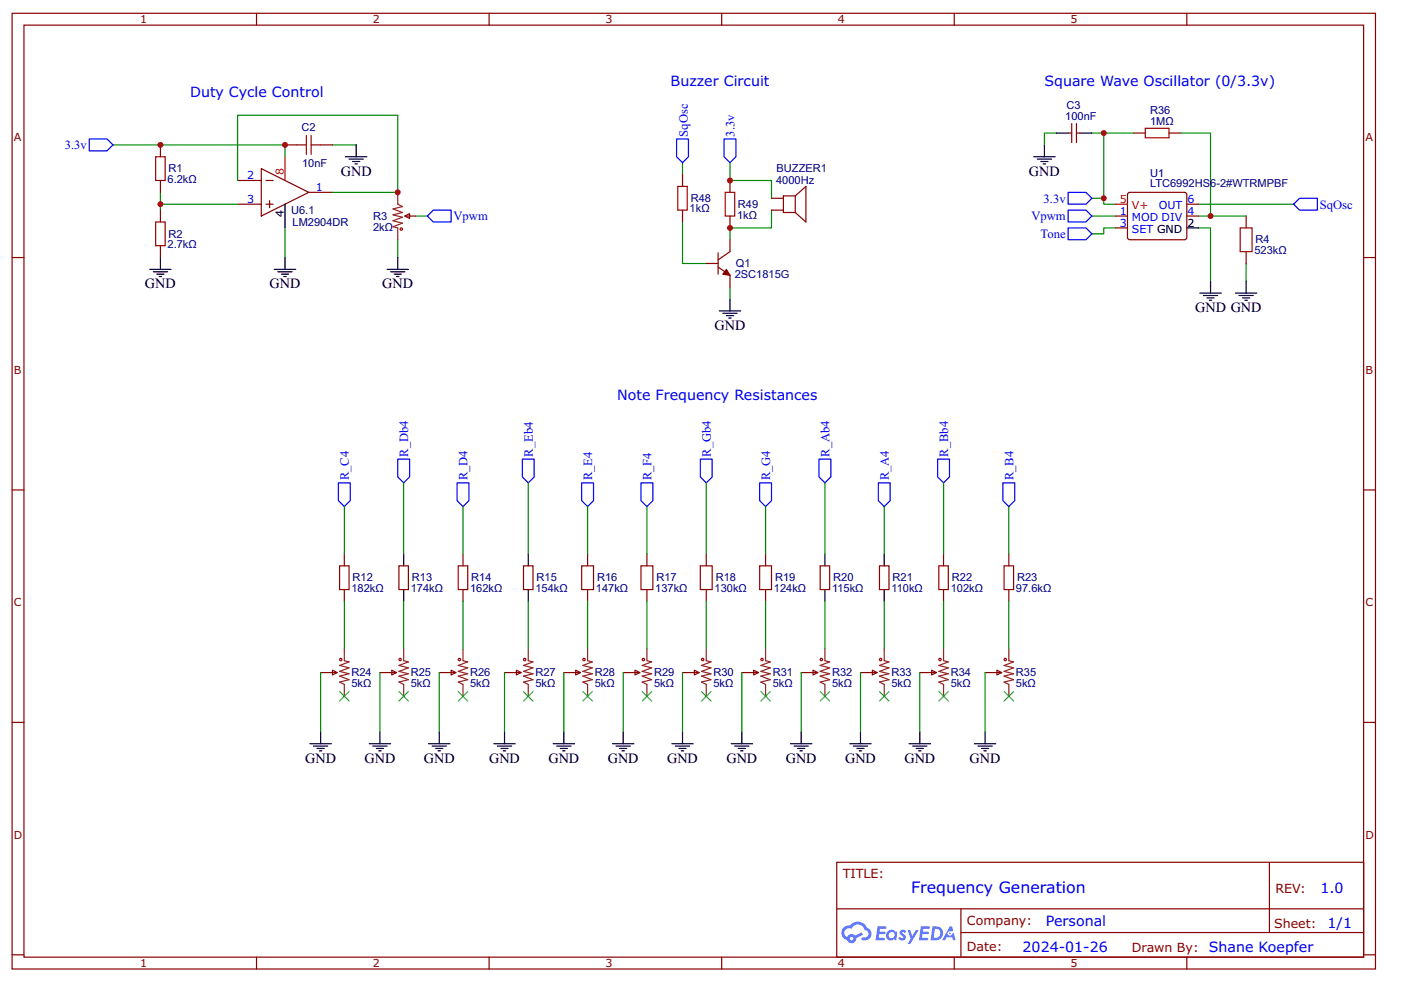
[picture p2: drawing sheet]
<svg xmlns="http://www.w3.org/2000/svg" width="297mm" height="210mm" viewBox="0 0 297 210" stroke-linecap="round" stroke-linejoin="round" font-family="sans-serif">
<g fill="none" stroke="#800" stroke-width=".25">
<path d="M2.6 2.8h289v202.8h-289zM5.1 5.3h284v197.8h-284zM54.4 2.8v2.5M103.7 2.8v2.5M153 2.8v2.5M202.3 2.8v2.5M251.6 2.8v2.5M2.6 54.6h2.5M289.1 54.6h2.5M2.6 104h2.5M289.1 104h2.5M2.6 153.3h2.5"/>
<path d="M289.1 153.3h2.5M177.4 182.9h111.7v20.2h-111.7zM177.4 192.8h111.6M203.7 197.9h85.3M203.7 192.8v10.1M269.1 183v14.9M2.6 202.6h2.5M54.4 203.1v2.5M103.7 203.1v2.5M153 203.1v2.5M202.3 203.1v2.5M251.6 203.1v2.5"/>
<path d="M289.1 202.6h2.5"/>
</g>
<g fill="#58f">
<path d="M190.9 197.4l.5-.2 .4 .1 .3 .3-.2 .4a.33 .33 0 0 0-.3-.3 .33 .33 0 0 0-.3 .2v.1a.85 .85 0 0 1 .7 .6 .85 .85 0 0 1-.3 .9h-.6l-.6-.4 .3-.3 .5 .2 .2-.1v-.1a.87 .87 0 0 1-.6-1.4z"/>
<path d="M192.4 197.3h.6l.4 1.3 .8-1.3h.6l-1.8 3h-.6l.7-1.1z"/>
<path d="M186.1 196.5h1.6l.2 .2-.1 .3-1.2 .1-.1 .6h1l.3 .2-.3 .3h-1.1l-.1 .8h1.2l.1 .2-.1 .3h-1.9z"/>
<path d="M195.2 196.5h1.7l.2 .2-.1 .3-1.2 .1-.1 .6h1l.3 .2-.3 .3h-1.1l-.1 .8h1.2l.1 .2-.1 .3h-1.9z"/>
<path d="M201.4 196.5h.5l.2 .9-.4 .3a.49 .49 0 0 0-.8 .1 .49 .49 0 0 0 .4 .7 .49 .49 0 0 0 .6-.4l.3-.2 .4 1.6h-.5l-.2-.6h-1.2l-.4 .6h-.6z"/>
<path d="M197.7 196.5l-.4 3h.9a1.5 1.5 0 0 0 1.8-1.5 1.5 1.5 0 0 0-1.8-1.5zM198.2 197.1a1.01 1.01 0 0 1 1.2 1.1 1.01 1.01 0 0 1-1.4 .8z"/>
<path d="M188.3 197.5a1.1 1.1 0 0 0-.3 1.6 1.1 1.1 0 0 0 1.6 .2l.4 .2 .2-1.6-.4-.3a1.01 1.01 0 0 0-1.5-.1zM188.3 198.4a.7 .7 0 0 1 1.4 0 .7 .7 0 0 1-1.4 0z"/>
<path d="M178.9 196.8a1.57 1.57 0 0 0 .7 2.7 1.01 1.01 0 0 0 1.2 .6 1.01 1.01 0 0 0 .8-1.1l1.4-.7-.3-.5-1.4 .7a1.02 1.02 0 0 0-1.7 .3 .99 .99 0 0 1-.5-1.4 .99 .99 0 0 1 1.4-.3 1.48 1.48 0 0 1 1.6-.9 1.48 1.48 0 0 1 1.3 1.2 .81 .81 0 0 1 .7 1 .81 .81 0 0 1-1.2 .5l-.3 .1v.3a1.39 1.39 0 0 0 2-.6 1.39 1.39 0 0 0-.8-1.9 2.18 2.18 0 0 0-3.7-.5l-.7 .2zM180.2 199.1a.38 .38 0 0 1 .7 0 .38 .38 0 0 1-.7 0z"/>
<circle cx="201.4" cy="198" r=".19"/>
</g>
<g fill="none" stroke="#800" stroke-width=".25">
<path d="M34 30.7v2.6M34 38.3v2.5M50.4 38.3h5M55.4 35.8l10.1 5-10.1 5zM56.4 38.3h1.5M60.4 30.7h2.5M68 30.7h2.5M144.7 37v2.5M154.8 38.3v2.5M226.5 28.2h.7M227.2 26.2v4M228.2 28.2h.8"/>
<path d="M228.2 26.2v4M240.3 28.2h2.5M247.9 28.2h2.5M34 44.6v2.5M34 52.1v2.5M50.4 43.3h5M56.4 43.3h1.5M57.2 42.6v1.5M65.5 40.8h5M85.8 45.8l1-.5v1zM85.8 45.8h2.3M144.7 44.6v2.5"/>
<path d="M149.7 55.9h2.6M152.3 56.7l2.5 1.7v2.5M152.3 53.6v4.6M154.8 45.8v2.6M154.8 50.9v2.5l-2.5 1.7M163.6 42.1h2.5M163.6 44.6h2.5M168.6 41.6l2.3-2.1v7.6l-2.3-2M168.6 41.6v3.5M168.6 41.6h-2.5v3.5h2.5M236.5 45.8h2.5M236.5 48.4h2.5"/>
<path d="M239.1 41.1l.5-.3 11.8 .1 .2 .4v9.3l-.5 .3-11.8-.1-.3-.4zM251.6 43.3h2.5M251.6 45.8h2.5M264.2 45.8v2.6M264.2 53.4v2.5M73 117.5v2.6M98.2 117.5v2.6M124.6 117.5v2.6M137.2 117.5v2.6M149.7 117.5v2.6M162.3 117.5v2.6M200.1 117.5v2.6"/>
<path d="M213.9 117.5v2.6M73 125.1v2.5M84.6 120.1h2v5h-2zM98.2 125.1v2.5M111 120.1h2v5h-2zM124.6 125.1v2.5M137.2 125.1v2.5M149.7 125.1v2.5M162.3 125.1v2.5M173.9 120.1h2v5h-2zM186.5 120.1h2v5h-2zM200.1 125.1v2.5"/>
<path d="M213.9 125.1v2.5M68 142.7h3.5M70.5 142.2l1 .5-1 .5zM80.6 142.7h3.5M83.1 142.2l1 .5-1 .5zM93.1 142.7h3.6M95.6 142.2l1.1 .5-1.1 .5zM107 142.7h3.5M109.5 142.2l1 .5-1 .5zM119.5 142.7h3.6M122.1 142.2l1 .5-1 .5zM132.1 142.7h3.5"/>
<path d="M134.6 142.2l1 .5-1 .5zM144.7 142.7h3.5M147.2 142.2l1 .5-1 .5zM157.3 142.7h3.5M159.8 142.2l1 .5-1 .5zM169.9 142.7h3.5M172.4 142.2l1 .5-1 .5zM182.4 142.7h3.6M185 142.2l1 .5-1 .5zM195 142.7h3.5M197.5 142.2l1 .5-1 .5zM208.9 142.7h3.5"/>
<path d="M211.4 142.2l1 .5-1 .5z"/>
</g>
<g fill="none" stroke="#a00000" stroke-width=".25">
<path d="M33 33.3h2v5h-2zM62.9 30.7h2.1M65 28.7v4.1M66 28.7v4.1M66 30.7h2M143.7 39.5h2v5.1h-2zM242.8 27.2h5.1v2h-5.1zM33 47.1h2v5h-2zM153.8 40.8h2v5h-2zM262.9 48.4h2.6v5h-2.6zM72 120.1h2v5h-2zM97.2 120.1h2v5h-2z"/>
<path d="M123.3 120.1h2.5v5h-2.5zM135.9 120.1h2.5v5h-2.5zM148.5 120.1h2.5v5h-2.5zM161.1 120.1h2.5v5h-2.5zM199 120.1h2.1v5h-2.1zM212.9 120.1h2v5h-2z"/>
<circle cx="85.1" cy="48.6" r=".25"/>
<circle cx="72.3" cy="139.9" r=".25"/>
<circle cx="84.8" cy="139.9" r=".25"/>
<circle cx="97.4" cy="139.9" r=".25"/>
<circle cx="111.2" cy="139.9" r=".25"/>
<circle cx="123.8" cy="139.9" r=".25"/>
<circle cx="136.4" cy="139.9" r=".25"/>
<circle cx="149" cy="139.9" r=".25"/>
<circle cx="161.6" cy="139.9" r=".25"/>
<circle cx="174.1" cy="139.9" r=".25"/>
<circle cx="186.7" cy="139.9" r=".25"/>
<circle cx="199.3" cy="139.9" r=".25"/>
<circle cx="213.1" cy="139.9" r=".25"/>
</g>
<g fill="none" stroke="#8d2323" stroke-width=".25">
<path d="M84.3 40.8v2.5l1 .5-2 .5 2 .8-2 .5 2 .5-2 .7 2 .5-2 .8 1 .3v2.5M73 137.7v2.5l1 .2-2 .8 2 .5-2 .7 2 .5-2 .6 2 .7-2 .5 1 .5v2.5M85.6 137.7v2.5l1 .2-2 .8 2 .5-2 .7 2 .5-2 .6 2 .7-2 .5 1 .5v2.5M98.2 137.7v2.5l1 .2-2 .8 2 .5-2 .7 2 .5-2 .6 2 .7-2 .5 1 .5v2.5M112 137.7v2.5l1 .2-2 .8 2 .5-2 .7 2 .5-2 .6 2 .7-2 .5 1 .5v2.5M124.6 137.7v2.5l1 .2-2 .8 2 .5-2 .7 2 .5-2 .6 2 .7-2 .5 1 .5v2.5M137.2 137.7v2.5l1 .2-2 .8 2 .5-2 .7 2 .5-2 .6 2 .7-2 .5 1 .5v2.5M149.7 137.7v2.5l1 .2-2 .8 2 .5-2 .7 2 .5-2 .6 2 .7-2 .5 1 .5v2.5M162.3 137.7v2.5l1 .2-2 .8 2 .5-2 .7 2 .5-2 .6 2 .7-2 .5 1 .5v2.5M174.9 137.7v2.5l1 .2-2 .8 2 .5-2 .7 2 .5-2 .6 2 .7-2 .5 1 .5v2.5M187.5 137.7v2.5l1 .2-2 .8 2 .5-2 .7 2 .5-2 .6 2 .7-2 .5 1 .5v2.5M200.1 137.7v2.5l1 .2-2.1 .8 2.1 .5-2.1 .7 2.1 .5-2.1 .6 2.1 .7-2.1 .5 1.1 .5v2.5"/>
<path d="M213.9 137.7v2.5l1 .2-2 .8 2 .5-2 .7 2 .5-2 .6 2 .7-2 .5 1 .5v2.5"/>
</g>
<g fill="none" stroke="#00f" stroke-width=".25">
<path d="M18.9 29.5h3.8l1.2 1.2-1.2 1.3h-3.8zM143.4 29.5h2.6v3.8l-1.3 1.2-1.3-1.2zM153.5 29.5h2.5v3.8l-1.2 1.2-1.3-1.2zM91.9 44.6h3.7v2.5h-3.7l-1.3-1.3zM226.5 40.8h3.7l1.3 1.3-1.3 1.2h-3.7zM226.5 48.4h3.7l1.3 1.2-1.3 1.3h-3.7zM226.5 44.6h3.7l1.3 1.2-1.3 1.3h-3.7zM274.3 43.3l1.2-1.2h3.8v2.5h-3.8zM84.3 97.4h2.5v3.8l-1.2 1.2-1.3-1.2zM110.7 97.4h2.6v3.8l-1.3 1.2-1.3-1.2zM148.5 97.4h2.5v3.8l-1.3 1.2-1.2-1.2zM173.6 97.4h2.6v3.8l-1.3 1.2-1.3-1.2z"/>
<path d="M198.8 97.4h2.5v3.8l-1.2 1.2-1.3-1.2zM71.7 102.4h2.6v3.8l-1.3 1.3-1.3-1.3zM96.9 102.4h2.5v3.8l-1.2 1.3-1.3-1.3zM123.3 102.4h2.5v3.8l-1.2 1.3-1.3-1.3zM135.9 102.4h2.5v3.8l-1.2 1.3-1.3-1.3zM161.1 102.4h2.5v3.8l-1.3 1.3-1.2-1.3zM186.2 102.4h2.5v3.8l-1.2 1.3-1.3-1.3zM212.6 102.4h2.5v3.8l-1.2 1.3-1.3-1.3z"/>
</g>
<g fill="none" stroke="#000" stroke-width=".25">
<path d="M73.3 33.3h4.5M74 33.8h3M74.8 34.3h1.5M75.3 34.8h.5M75.5 30.7v2.6M219.2 33.3h4.5M219.9 33.8h3M220.7 34.3h1.5M221.2 34.8h.5M221.4 30.7v2.6M224 28.2h2.5M229 28.2h2.5"/>
<path d="M31.7 57.2h4.6M32.5 57.7h3M33.3 58.2h1.5M33.8 58.7h.5M34 54.6v2.6M58.2 57.2h4.5M58.9 57.7h3M59.7 58.2h1.5M60.2 58.7h.5M60.4 43.3v5.1M60.4 54.6v2.6M82.1 57.2h4.5"/>
<path d="M82.8 57.7h3M83.6 58.2h1.5M84.1 58.7h.5M84.3 54.6v2.6M251.6 48.4h2.5M256.7 59.7v2.5M264.2 59.7v2.5M152.5 66h4.5M153.3 66.5h3M154 67h1.5M154.5 67.5h.5M154.8 63.4v2.6"/>
<path d="M254.4 62.2h4.5M255.1 62.7h3.1M255.9 63.2h1.5M256.4 63.7h.5M261.9 62.2h4.6M262.7 62.7h3M263.5 63.2h1.5M264 63.7h.5M85.6 117.5v2.6M112 117.5v2.6M174.9 117.5v2.6M187.5 117.5v2.6"/>
<path d="M85.6 125.1v2.5M112 125.1v2.5M174.9 125.1v2.5M187.5 125.1v2.5M65.7 157.8h4.5M66.5 158.3h3M67.2 158.8h1.5M67.7 159.3h.5M68 155.3v2.5M78.3 157.8h4.5M79 158.3h3.1M79.8 158.8h1.5"/>
<path d="M80.3 159.3h.5M80.6 155.3v2.5M90.9 157.8h4.5M91.6 158.3h3M92.4 158.8h1.5M92.9 159.3h.5M93.1 155.3v2.5M104.7 157.8h4.5M105.5 158.3h3M106.2 158.8h1.5M106.7 159.3h.5M107 155.3v2.5"/>
<path d="M117.3 157.8h4.5M118 158.3h3.1M118.8 158.8h1.5M119.3 159.3h.5M119.5 155.3v2.5M129.9 157.8h4.5M130.6 158.3h3M131.4 158.8h1.5M131.9 159.3h.5M132.1 155.3v2.5M142.4 157.8h4.6M143.2 158.3h3"/>
<path d="M144 158.8h1.5M144.5 159.3h.5M144.7 155.3v2.5M155 157.8h4.5M155.8 158.3h3M156.5 158.8h1.5M157 159.3h.5M157.3 155.3v2.5M167.6 157.8h4.5M168.4 158.3h3M169.1 158.8h1.5M169.6 159.3h.5"/>
<path d="M169.9 155.3v2.5M180.2 157.8h4.5M180.9 158.3h3.1M181.7 158.8h1.5M182.2 159.3h.5M182.4 155.3v2.5M192.8 157.8h4.5M193.5 158.3h3M194.3 158.8h1.5M194.8 159.3h.5M195 155.3v2.5M206.6 157.8h4.5"/>
<path d="M207.3 158.3h3.1M208.1 158.8h1.5M208.6 159.3h.5M208.9 155.3v2.5"/>
</g>
<g fill="none" stroke="#080" stroke-width=".25">
<path d="M23.9 30.7h36.5v2.6M50.4 38.3v-13.8h33.9v16.3h-13.8M70.5 30.7h5M144.7 34.5v2.5M154.8 34.5v3.8h8.8v3.8M224 28.2h-2.6v2.5M231.5 28.2h2.5M240.3 28.2h-6.3v15.1h2.5M250.4 28.2h6.3v17.6h-2.6M34 43.3h16.4M34 40.8v3.8M60.4 48.4v6.2"/>
<path d="M84.3 50.9v3.7M88.1 45.8h2.5M144.7 47.1v8.8h5M163.6 44.6v3.8h-8.8v2.5M231.5 45.8h5M231.5 42.1h2.5M236.5 48.4h-2.5v1.2h-2.5M254.1 48.4h2.6v11.3M254.1 43.3h20.2M256.7 45.8h7.5M264.2 55.9v3.8M154.8 60.9v2.5"/>
<path d="M73 107.5v10M85.6 102.4v15.1M98.2 107.5v10M112 102.4v15.1M124.6 107.5v10M137.2 107.5v10M149.7 102.4v15.1M162.3 107.5v10M174.9 102.4v15.1M187.5 107.5v10M200.1 102.4v15.1M213.9 107.5v10"/>
<path d="M73 127.6v10.1M85.6 127.6v10.1M98.2 127.6v10.1M112 127.6v10.1M124.6 127.6v10.1M137.2 127.6v10.1M149.7 127.6v10.1M162.3 127.6v10.1M174.9 127.6v10.1M187.5 127.6v10.1M200.1 127.6v10.1M213.9 127.6v10.1"/>
<path d="M68 142.7v12.6M80.6 142.7v12.6M93.1 142.7v12.6M107 142.7v12.6M119.5 142.7v12.6M132.1 142.7v12.6M144.7 142.7v12.6M157.3 142.7v12.6M169.9 142.7v12.6M182.4 142.7v12.6M195 142.7v12.6M208.9 142.7v12.6"/>
</g>
<g fill="#000" stroke="#3c3" stroke-width=".25">
<path d="M72 146.7l2 2zM74 146.7l-2 2z"/>
<path d="M84.6 146.7l2 2zM86.6 146.7l-2 2z"/>
<path d="M97.2 146.7l2 2zM99.2 146.7l-2 2z"/>
<path d="M111 146.7l2 2zM113 146.7l-2 2z"/>
<path d="M123.6 146.7l2 2zM125.6 146.7l-2 2z"/>
<path d="M136.2 146.7l2 2zM138.2 146.7l-2 2z"/>
<path d="M148.7 146.7l2 2zM150.7 146.7l-2 2z"/>
<path d="M161.3 146.7l2 2zM163.3 146.7l-2 2z"/>
<path d="M173.9 146.7l2 2zM175.9 146.7l-2 2z"/>
<path d="M186.5 146.7l2 2zM188.5 146.7l-2 2z"/>
<path d="M199 146.7l2.1 2zM199 148.7l2.1-2z"/>
<path d="M212.9 146.7l2 2zM212.9 148.7l2-2z"/>
</g>
<path d="M60.4 33.3v5M236.5 43.3h2.5" fill="none" stroke="#f00" stroke-width=".25"/>
<path d="M154 57.2l.8 1.2-1.5-.2z" fill="#800" stroke="#800" stroke-width=".25"/>
<g fill="#c00">
<circle cx="60.4" cy="30.7" r=".63"/>
<circle cx="84.3" cy="40.8" r=".63"/>
<circle cx="34" cy="30.7" r=".63"/>
<circle cx="34" cy="43.3" r=".63"/>
<circle cx="154.8" cy="38.3" r=".63"/>
<circle cx="154.8" cy="48.4" r=".63"/>
<circle cx="234" cy="28.2" r=".63"/>
<circle cx="256.7" cy="45.8" r=".63"/>
<circle cx="234" cy="42.1" r=".63"/>
</g>
<text font-size="3.4" fill="#00f" x="193.2" y="189.4">Frequency Generation</text>
<g font-size="3" fill="#00f">
<text x="40.3" y="20.7">Duty Cycle Control</text>
<text x="142.2" y="18.2">Buzzer Circuit</text>
<text x="221.4" y="18.2">Square Wave Oscillator (0/3.3v)</text>
<text x="130.9" y="84.8">Note Frequency Resistances</text>
<text x="280" y="189.6">1.0</text>
<text x="221.8" y="196.4">Personal</text>
<text x="281.5" y="196.9">1/1</text>
<text x="216.8" y="201.9">2024-01-26</text>
<text x="256.3" y="201.9">Shane Koepfer</text>
</g>
<g font-size="3">
<text x="72.3" y="37.3">GND</text>
<text x="218.2" y="37.3">GND</text>
<text x="30.7" y="61.2">GND</text>
<text x="57.2" y="61.2">GND</text>
<text x="81.1" y="61.2">GND</text>
<text x="151.5" y="70">GND</text>
<text x="253.4" y="66.2">GND GND</text>
<text x="64.7" y="161.8">GND</text>
<text x="77.3" y="161.8">GND</text>
<text x="89.9" y="161.8">GND</text>
<text x="103.7" y="161.8">GND</text>
<text x="116.3" y="161.8">GND</text>
<text x="128.9" y="161.8">GND</text>
<text x="141.4" y="161.8">GND</text>
<text x="154" y="161.8">GND</text>
<text x="166.6" y="161.8">GND</text>
<text x="179.2" y="161.8">GND</text>
<text x="191.8" y="161.8">GND</text>
<text x="205.6" y="161.8">GND</text>
</g>
<g font-size="2.7" fill="#00f">
<text x="145.9" y="29" transform="rotate(-90 145.9 29)">SqOsc</text>
<text x="155.7" y="29" transform="rotate(-90 155.7 29)">3.3v</text>
<text x="13.7" y="31.6">3.3v</text>
<text x="96.2" y="46.8">Vpwm</text>
<text x="218.7" y="46.7">Vpwm</text>
<text x="221.3" y="43">3.3v</text>
<text x="279.8" y="44.4">SqOsc</text>
<text x="220.6" y="50.5">Tone</text>
<text x="74" y="101.9" transform="rotate(-90 74 101.9)">R_C4</text>
<text x="86.6" y="96.9" transform="rotate(-90 86.6 96.9)">R_Db4</text>
<text x="99.1" y="101.9" transform="rotate(-90 99.1 101.9)">R_D4</text>
<text x="113" y="96.9" transform="rotate(-90 113 96.9)">R_Eb4</text>
<text x="125.5" y="101.9" transform="rotate(-90 125.5 101.9)">R_E4</text>
<text x="138.1" y="101.9" transform="rotate(-90 138.1 101.9)">R_F4</text>
<text x="150.7" y="96.9" transform="rotate(-90 150.7 96.9)">R_Gb4</text>
<text x="163.3" y="101.9" transform="rotate(-90 163.3 101.9)">R_G4</text>
<text x="175.9" y="96.9" transform="rotate(-90 175.9 96.9)">R_Ab4</text>
<text x="188.4" y="101.9" transform="rotate(-90 188.4 101.9)">R_A4</text>
<text x="201" y="96.9" transform="rotate(-90 201 96.9)">R_Bb4</text>
<text x="214.9" y="101.9" transform="rotate(-90 214.9 101.9)">R_B4</text>
</g>
<g font-size="2.7" fill="#800">
<text x="178.7" y="186.2">TITLE:</text>
<text x="270.4" y="189.6">REV:</text>
<text x="205" y="196.3">Company:</text>
<text x="270.1" y="196.8">Sheet:</text>
<text x="205" y="201.8">Date:</text>
<text x="240" y="201.9">Drawn By:</text>
</g>
<g font-size="2.3" fill="#800">
<text x="29.7" y="5">1</text>
<text x="79" y="5">2</text>
<text x="128.4" y="5">3</text>
<text x="177.7" y="5">4</text>
<text x="227" y="5">5</text>
<text x="2.9" y="30">A</text>
<text x="289.5" y="30">A</text>
<text x="2.9" y="79.3">B</text>
<text x="289.5" y="79.3">B</text>
<text x="2.9" y="128.6">C</text>
<text x="289.5" y="128.6">C</text>
<text x="2.9" y="177.9">D</text>
<text x="289.5" y="177.9">D</text>
<text x="29.7" y="205.2">1</text>
<text x="79" y="205.2">2</text>
<text x="128.4" y="205.2">3</text>
<text x="177.7" y="205.2">4</text>
<text x="227" y="205.2">5</text>
</g>
<g font-size="2.3" fill="#000080">
<text x="226.1" y="23.2">C3</text>
<text x="64" y="27.8">C2</text>
<text x="225.8" y="25.5">100nF</text>
<text x="243.8" y="26.5">1MΩ</text>
<text x="243.8" y="24.2">R36</text>
<text x="64" y="35.3">10nF</text>
<text x="35.5" y="38.9">6.2kΩ</text>
<text x="35.7" y="36.6">R1</text>
<text x="164.6" y="39.1">4000Hz</text>
<text x="164.7" y="36.6">BUZZER1</text>
<text x="243.8" y="39.8">LTC6992HS6-2#WTRMPBF</text>
<text x="243.8" y="37.5">U1</text>
<text x="61.7" y="45.4">U6.1</text>
<text x="62" y="47.9">LM2904DR</text>
<text x="79.1" y="46.7">R3</text>
<text x="146.2" y="45.1">1kΩ</text>
<text x="146.5" y="42.8">R48</text>
<text x="156.3" y="46.4">1kΩ</text>
<text x="156.5" y="44.1">R49</text>
<text x="35.5" y="52.7">2.7kΩ</text>
<text x="35.7" y="50.4">R2</text>
<text x="79.1" y="48.9">2kΩ</text>
<text x="266" y="53.9">523kΩ</text>
<text x="266.2" y="51.6">R4</text>
<text x="155.8" y="58.9">2SC1815G</text>
<text x="156" y="56.7">Q1</text>
<text x="74.5" y="125.6">182kΩ</text>
<text x="74.8" y="123.3">R12</text>
<text x="87.1" y="125.6">174kΩ</text>
<text x="87.3" y="123.3">R13</text>
<text x="99.7" y="125.6">162kΩ</text>
<text x="99.9" y="123.3">R14</text>
<text x="113.5" y="125.6">154kΩ</text>
<text x="113.8" y="123.3">R15</text>
<text x="126.3" y="125.6">147kΩ</text>
<text x="126.6" y="123.3">R16</text>
<text x="138.9" y="125.6">137kΩ</text>
<text x="139.2" y="123.3">R17</text>
<text x="151.5" y="125.6">130kΩ</text>
<text x="151.8" y="123.3">R18</text>
<text x="164.1" y="125.6">124kΩ</text>
<text x="164.3" y="123.3">R19</text>
<text x="176.4" y="125.6">115kΩ</text>
<text x="176.7" y="123.3">R20</text>
<text x="189" y="125.6">110kΩ</text>
<text x="189.2" y="123.3">R21</text>
<text x="201.6" y="125.6">102kΩ</text>
<text x="201.8" y="123.3">R22</text>
<text x="215.4" y="125.6">97.6kΩ</text>
<text x="215.7" y="123.3">R23</text>
<text x="74.5" y="143.5">R24</text>
<text x="87.1" y="143.5">R25</text>
<text x="99.7" y="143.5">R26</text>
<text x="113.5" y="143.5">R27</text>
<text x="126.1" y="143.5">R28</text>
<text x="138.7" y="143.5">R29</text>
<text x="151.2" y="143.5">R30</text>
<text x="163.8" y="143.5">R31</text>
<text x="176.4" y="143.5">R32</text>
<text x="189" y="143.5">R33</text>
<text x="201.6" y="143.5">R34</text>
<text x="215.4" y="143.5">R35</text>
<text x="74.5" y="145.8">5kΩ</text>
<text x="87.1" y="145.8">5kΩ</text>
<text x="99.7" y="145.8">5kΩ</text>
<text x="113.5" y="145.8">5kΩ</text>
<text x="126.1" y="145.8">5kΩ</text>
<text x="138.7" y="145.8">5kΩ</text>
<text x="151.2" y="145.8">5kΩ</text>
<text x="163.8" y="145.8">5kΩ</text>
<text x="176.4" y="145.8">5kΩ</text>
<text x="189" y="145.8">5kΩ</text>
<text x="201.6" y="145.8">5kΩ</text>
<text x="215.4" y="145.8">5kΩ</text>
</g>
<g font-size="2.3" fill="#00f">
<text x="52.4" y="38">2</text>
<text x="67" y="40.6">1</text>
<text x="52.4" y="43.1">3</text>
<text x="237.4" y="45.6">1</text>
<text x="240" y="46.8">MOD DIV</text>
<text x="245.7" y="44.3">OUT</text>
<text x="251.8" y="45.6">4</text>
<text x="251.8" y="43.1">6</text>
<text x="237.4" y="48.1">3</text>
<text x="240" y="49.4">SET GND</text>
</g>
<g font-size="2.3" fill="#f00">
<text x="60.2" y="37" transform="rotate(-90 60.2 37)">8</text>
<text x="237.4" y="43.1">5</text>
<text x="240" y="44.3">V+</text>
</g>
<g font-size="2.3">
<text x="60.2" y="46.1" transform="rotate(-90 60.2 46.1)">4</text>
<text x="251.8" y="48.1">2</text>
</g>
</svg>
